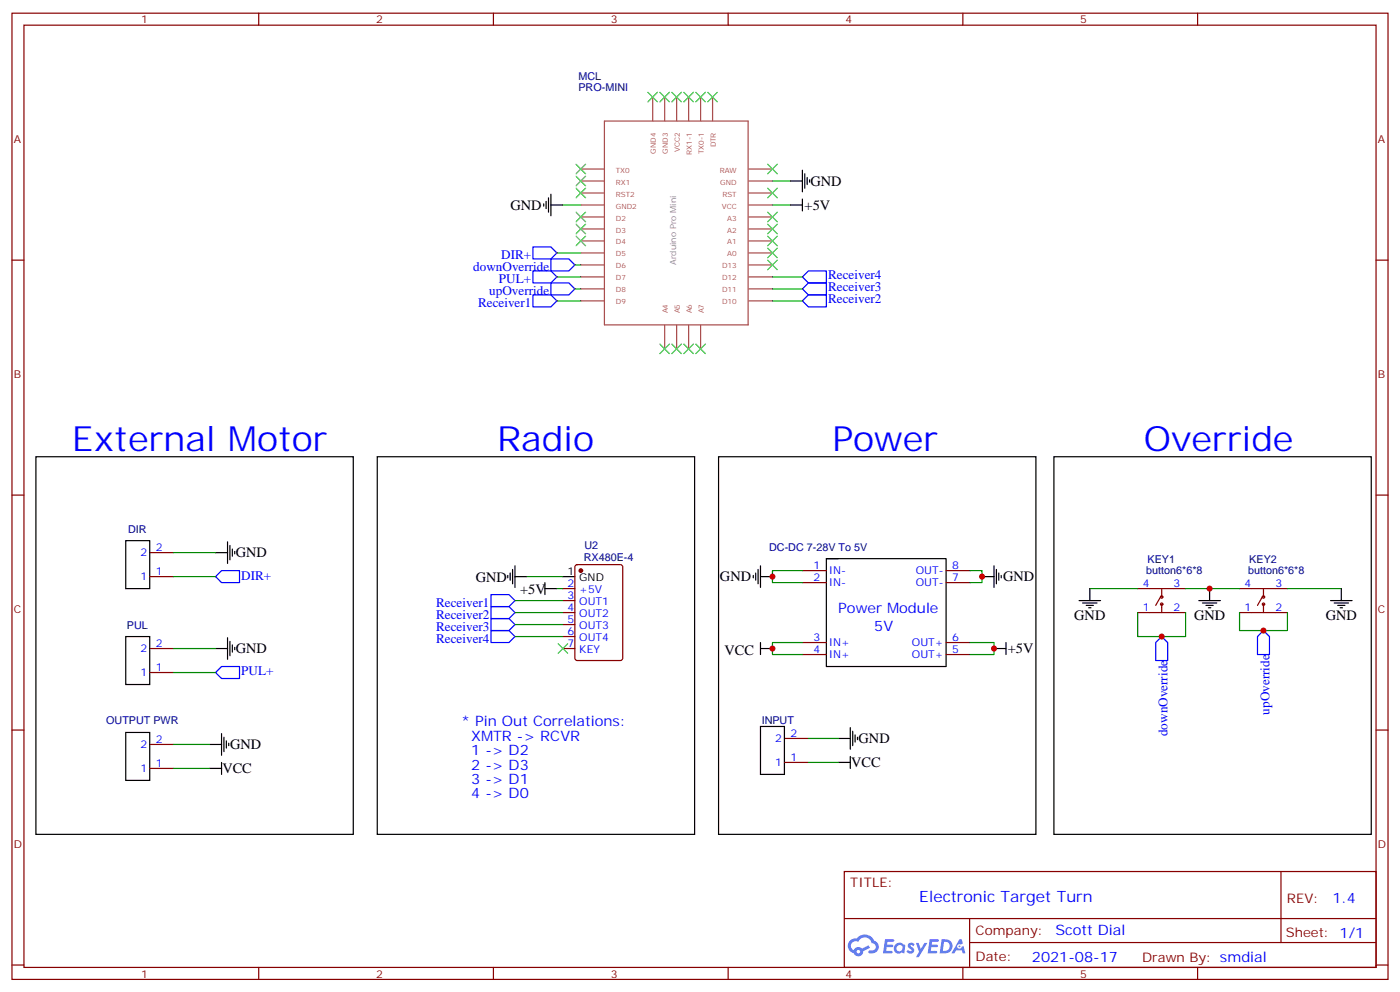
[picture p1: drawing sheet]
<svg xmlns="http://www.w3.org/2000/svg" width="412mm" height="292mm" viewBox="0 0 412 292" stroke-linecap="round" stroke-linejoin="round" font-family="sans-serif">
<g fill="none" stroke="#870000" stroke-width=".35">
<path d="M3.5 3.9h405.4v284.3h-405.4zM7.1 7.4h398.2v277.3h-398.2zM76.2 3.9v3.5M145.3 3.9v3.5M214.5 3.9v3.5M283.6 3.9v3.5M352.8 3.9v3.5M3.5 76.6h3.6M405.3 76.6h3.6M3.5 145.7h3.6M405.3 145.7h3.6M3.5 214.8h3.6"/>
<path d="M405.3 214.8h3.6M248.7 256.5h156.6v28.2h-156.6zM377.3 256.5v20.9M248.7 270.3h156.5M285.6 277.4h119.6M285.6 270.3v14.1M3.5 284h3.6M76.2 284.7v3.5M145.3 284.7v3.5M214.5 284.7v3.5M283.6 284.7v3.5M352.8 284.7v3.5"/>
<path d="M405.3 284h3.6"/>
</g>
<g fill="#5487ff">
<path d="M267.7 277.6a1.22 1.22 0 0 1 1.7 .3l-.4 .6a.47 .47 0 0 0-.3-.4 .47 .47 0 0 0-.5 .2l.1 .2a1.14 1.14 0 0 1 .8 1.8 1.14 1.14 0 0 1-1.9-.1l-.2-.1 .5-.6 .7 .4a.29 .29 0 0 0 .3-.2 .29 .29 0 0 0-.2-.3 1.04 1.04 0 0 1-.6-1.8z"/>
<path d="M260.7 276.4h2.4l.3 .2-.2 .5h-1.8l-.1 .9h1.5l.3 .4-.3 .3h-1.6l-.2 1.1 1.7 .1 .2 .3-.2 .3-2.6 .1z"/>
<path d="M273.8 276.4h2.4l.3 .2-.1 .5h-1.8l-.2 .9h1.6l.3 .4-.4 .3h-1.6l-.1 1.1 1.7 .1 .2 .3-.2 .3h-2.6z"/>
<path d="M282.6 276.4h.7l.3 1.3-.6 .3a.69 .69 0 0 0-1 .2 .69 .69 0 0 0 .4 1 .69 .69 0 0 0 .9-.6l.5-.3 .6 2.2h-.8l-.2-.8h-1.8l-.5 .8h-.8z"/>
<path d="M269.8 277.5h.8l.6 1.8 1.1-1.8h.9l-2.6 4.2h-.8l.9-1.6z"/>
<path d="M277.4 276.4l-.6 4.2h1.3a2.11 2.11 0 0 0 2.5-2.2 2.11 2.11 0 0 0-2.5-2zM278.1 277.1a1.39 1.39 0 0 1 1.7 1.5 1.39 1.39 0 0 1-1.8 1.2h-.3z"/>
<path d="M263.7 278a1.54 1.54 0 0 0-.1 2.2 1.54 1.54 0 0 0 2.2 .1l.6 .3 .3-2.3-.2-.3h-.4a1.49 1.49 0 0 0-2.4 0zM264 279a.94 .94 0 0 1 1.8 0 .94 .94 0 0 1-1.8 0z"/>
<path d="M250.4 276.8a2.18 2.18 0 0 0 1.1 3.7 1.44 1.44 0 0 0 1.6 .9 1.44 1.44 0 0 0 1.2-1.5l2-1-.5-.7-1.9 1a1.47 1.47 0 0 0-2.4 .4 1.39 1.39 0 0 1-.7-1.9 1.39 1.39 0 0 1 2-.5 2.12 2.12 0 0 1 2.2-1.3 2.12 2.12 0 0 1 1.9 1.7 1.14 1.14 0 0 1 1.1 1.4 1.14 1.14 0 0 1-1.7 .7 .43 .43 0 0 0-.5 .4 .43 .43 0 0 0 .4 .5 1.98 1.98 0 0 0 2.5-1.3 1.98 1.98 0 0 0-1.2-2.5 3.1 3.1 0 0 0-5.3-.7l-.9 .1zM252.3 280.1a.55 .55 0 0 1 1.1 0 .55 .55 0 0 1-1.1 0z"/>
<circle cx="282.6" cy="278.5" r=".26"/>
</g>
<g fill="none" stroke="#000" stroke-width=".35">
<path d="M160.2 60v.7M160.9 59.3v2.1M161.6 58.2v4.2M162.3 57.2v6.3M232.8 53.3h3.6M236.4 50.1v6.3M236.4 58.6v3.5M237.1 51.2v4.2M237.8 52.2v2.1M238.5 52.9v.7M162.3 60.3h3.5M232.8 60.3h3.6"/>
<path d="M10.6 134.4h93.5v111.1h-93.5zM111.1 134.4h93.5v111.1h-93.5zM211.7 134.4h93.5v111.1h-93.5zM310.4 134.4h93.5v111.1h-93.5zM37 159.1h7.1v14.1h-7.1zM67 159.5v6.3M63.5 162.6h3.5M67.7 160.5v4.2M68.4 161.6v2.1M69.1 162.3v.7M149.6 169.3v.7M150.3 168.6v2.1"/>
<path d="M151 167.6v4.2M151.7 169.7h3.5M151.7 166.5v6.4M160.5 173.2h3.5M160.5 171.4v3.6M165.8 169.7h3.5M221.9 169.3v.7M222.6 168.6v2.1M223.3 167.6v4.2M224 169.7h3.5M224 166.5v6.4M243.4 164.4h35.3v31.7h-35.3v-31.7h3.5"/>
<path d="M289.3 169.7h3.5M292.8 166.5v6.4M293.5 167.6v4.2M294.2 168.6v2.1M294.9 169.3v.7M317.9 176.7h6.3M318.9 177.4h4.2M320 178.2h2.1M320.7 178.9h.7M321 173.2v3.5M353.1 176.7h6.4M354.2 177.4h4.2"/>
<path d="M355.2 178.2h2.2M356 178.9h.7M356.3 173.2v3.5M391.9 176.7h6.4M393 177.4h4.2M394.1 178.2h2.1M394.8 178.9h.7M395.1 173.2v3.5M37 187.3h7.1v14.1h-7.1zM63.5 190.9h3.5M67 187.7v6.3M67.7 188.7v4.3"/>
<path d="M68.4 189.8v2.1M69.1 190.5v.7M224 190.9h3.5M224 189.1v3.5M292.8 190.9h3.5M296.3 189.1v3.5M37 215.5h7.1v14.2h-7.1zM61.7 219.1h3.6M65.3 215.9v6.3M66 217v4.2M66.7 218v2.1M67.4 218.7v.7"/>
<path d="M224 213.8h7.1v14.1h-7.1zM246.9 217.3h3.6M250.5 214.1v6.4M251.2 215.2v4.2M251.9 216.3v2.1M252.6 217v.7M61.7 226.1h3.6M65.3 224.4v3.5M246.9 224.4h3.6M250.5 222.6v3.5"/>
</g>
<g fill="none" stroke="#870000" stroke-width=".35">
<path d="M44.1 162.6h7.1M44.1 169.7h7.1M165.8 176.7h3.5M165.8 173.2h3.5M169.6 166.4l.4-.2h12.7l.7 .4v27.1l-.4 .6-13 .1-.6-.5-.1-27zM236.4 167.9h7M236.4 171.4h7M278.7 167.9h7.1M278.7 171.4h7.1M335.1 173.2h14.1M341.8 175.7l-1.4 2.5M342.2 173.2v2.5"/>
<path d="M342.2 177.8v2.5M365.1 173.2h14.1M371.8 175.7l-1.4 2.5M372.2 173.2v2.5M372.2 177.8v2.5M44.1 190.9h7.1M44.1 197.9h7.1M165.8 190.9h3.5M165.8 187.3h3.5M165.8 183.8h3.5M165.8 180.3h3.5M236.4 189.1h7"/>
<path d="M236.4 192.6h7M278.7 189.1h7.1M278.7 192.6h7.1M335.1 180.3h14.1M365.1 180.3h14.1M44.1 219.1h7.1M231.1 217.3h7M44.1 226.1h7.1M231.1 224.4h7"/>
<circle cx="342.2" cy="177.8" r=".35"/>
<circle cx="342.2" cy="175.7" r=".35"/>
<circle cx="372.2" cy="177.8" r=".35"/>
<circle cx="372.2" cy="175.7" r=".35"/>
</g>
<g fill="none" stroke="#008700" stroke-width=".35">
<path d="M227.5 53.3h5.3M164 74.4h7.1M165.8 60.3h5.3M169.3 78h1.8M227.5 60.3h5.3M164 81.5h7.1M164 88.5h7.1M169.3 85h1.8M227.5 81.5h8.9M227.5 88.5h8.9M227.5 85h8.9M51.2 169.7h12.3"/>
<path d="M51.2 162.6h12.3M151.7 176.7h14.1M155.2 169.7h10.6M164 173.2h1.8M236.4 167.9h-8.9v3.5h8.9M285.8 167.9h3.5v3.5h-3.5M321 173.2h14.1M349.2 173.2h15.9M379.2 173.2h15.9M51.2 190.9h12.3M51.2 197.9h12.3M151.7 180.3h14.1"/>
<path d="M151.7 183.8h14.1M151.7 187.3h14.1M236.4 189.1h-8.9v3.5h8.9M285.8 189.1h7v3.5h-7M335.1 180.3v7h14.1v-7M365.1 180.3v5.3h14.1v-5.3M51.2 219.1h10.5M238.1 217.3h8.8M51.2 226.1h10.5M238.1 224.4h8.8"/>
</g>
<circle cx="171.1" cy="167.9" r=".53" fill="#870000" stroke="#870000" stroke-width=".35"/>
<g fill="none" stroke="#00f" stroke-width=".35">
<path d="M157 79.7h5.3l1.7 1.8-1.7 1.8h-5.3zM157 72.7h5.3l1.7 1.7-1.7 1.8h-5.3zM162.3 76.2h5.3l1.7 1.8-1.7 1.7h-5.3zM157 86.8h5.3l1.7 1.7-1.7 1.8h-5.3zM162.3 83.3h5.3l1.7 1.7-1.7 1.8h-5.3zM236.4 88.5l1.7-1.7h5.3v3.5h-5.3zM236.4 85l1.7-1.7h5.3v3.5h-5.3zM236.4 81.5l1.7-1.8h5.3v3.6h-5.3zM63.5 169.7l1.8-1.8h5.3v3.5h-5.3zM144.6 178.5h5.3l1.8 1.8-1.8 1.7h-5.3zM144.6 175h5.3l1.8 1.7-1.8 1.8h-5.3zM63.5 197.9l1.8-1.8h5.3v3.6h-5.3z"/>
<path d="M144.6 182h5.3l1.8 1.8-1.8 1.8h-5.3zM144.6 185.6h5.3l1.8 1.7-1.8 1.8h-5.3zM342.2 187.3l1.8 1.8v5.3h-3.6v-5.3zM372.2 185.6l1.7 1.7v5.3h-3.5v-5.3z"/>
</g>
<g fill="none" stroke="#3c3" stroke-width=".35">
<path d="M190.9 27.2l2.8 2.8M193.7 27.2l-2.8 2.8M194.4 27.2l2.8 2.8M197.2 27.2l-2.8 2.8M197.9 27.2l2.8 2.8M200.7 27.2l-2.8 2.8M201.4 27.2l2.9 2.8M204.3 27.2l-2.9 2.8M205 27.2l2.8 2.8M207.8 27.2l-2.8 2.8M208.5 27.2l2.8 2.8M211.3 27.2l-2.8 2.8"/>
<path d="M169.7 48.3l2.8 2.9M169.7 51.9l2.8 2.8M169.7 55.4l2.8 2.8M172.5 51.9l-2.8 2.8M172.5 48.3l-2.8 2.9M172.5 55.4l-2.8 2.8M226.1 55.4l2.9 2.8M226.1 48.3l2.9 2.9M229 48.3l-2.9 2.9M229 55.4l-2.9 2.8M169.7 62.4l2.8 2.9M169.7 66l2.8 2.8"/>
<path d="M169.7 69.5l2.8 2.8M172.5 66l-2.8 2.8M172.5 62.4l-2.8 2.9M172.5 69.5l-2.8 2.8M226.1 62.4l2.9 2.9M226.1 66l2.9 2.8M226.1 69.5l2.9 2.8M226.1 73l2.9 2.8M226.1 76.6l2.9 2.8M229 62.4l-2.9 2.9M229 66l-2.9 2.8M229 69.5l-2.9 2.8"/>
<path d="M229 73l-2.9 2.8M229 76.6l-2.9 2.8M194.4 101.2l2.8 2.9M197.2 101.2l-2.8 2.9M197.9 101.2l2.8 2.9M200.7 101.2l-2.8 2.9M201.4 101.2l2.9 2.9M204.3 101.2l-2.9 2.9M205 101.2l2.8 2.9M207.8 101.2l-2.8 2.9M164.4 189.4l2.8 2.9M167.2 189.4l-2.8 2.9"/>
</g>
<g fill="none" stroke="#a64a4a" stroke-width=".35">
<path d="M178 35.6h42.4v60h-42.4zM192.3 28.6v6.9M195.8 28.6v6.9M199.3 28.6v6.9M202.8 28.6v6.9M206.4 28.6v6.9M209.9 28.6v6.9M171.1 49.7h6.9M171.1 53.3h6.9M171.1 56.8h6.9M220.6 49.7h6.9M220.6 53.3h6.9"/>
<path d="M220.6 56.8h6.9M171.1 60.3h6.9M171.1 63.9h6.9M171.1 67.4h6.9M171.1 70.9h6.9M171.1 74.4h6.9M171.1 78h6.9M220.6 60.3h6.9M220.6 63.9h6.9M220.6 67.4h6.9M220.6 70.9h6.9M220.6 74.4h6.9"/>
<path d="M220.6 78h6.9M171.1 81.5h6.9M171.1 85h6.9M171.1 88.5h6.9M195.8 95.7v7M199.3 95.7v7M202.8 95.7v7M206.4 95.7v7M220.6 81.5h6.9M220.6 85h6.9M220.6 88.5h6.9"/>
</g>
<g fill="#c00">
<circle cx="292.8" cy="190.9" r=".88"/>
<circle cx="289.3" cy="169.7" r=".88"/>
<circle cx="227.5" cy="190.9" r=".88"/>
<circle cx="227.5" cy="169.7" r=".88"/>
<circle cx="356.3" cy="173.2" r=".88"/>
<circle cx="372.2" cy="185.6" r=".88"/>
<circle cx="342.2" cy="187.3" r=".88"/>
</g>
<g font-size="10.2" fill="#00f">
<text x="21.2" y="132.6">External Motor</text>
<text x="146.4" y="132.6">Radio</text>
<text x="245.2" y="132.6">Power</text>
<text x="336.9" y="132.6">Override</text>
</g>
<text font-size="4.6" fill="#00f" x="270.8" y="265.5">Electronic Target Turn</text>
<g font-size="4.2">
<text x="238.7" y="54.7">GND</text>
<text x="150.3" y="61.7">GND</text>
<text x="237" y="61.7">+5V</text>
<text x="69.5" y="164">GND</text>
<text x="140.2" y="171.1">GND</text>
<text x="212.1" y="171.1">GND</text>
<text x="295.5" y="171.1">GND</text>
<text x="153.2" y="174.7">+5V</text>
<text x="316.4" y="182.4">GND</text>
<text x="351.7" y="182.4">GND</text>
<text x="390.5" y="182.4">GND</text>
<text x="69.5" y="192.2">GND</text>
<text x="213.4" y="192.6">VCC</text>
<text x="296.9" y="192.3">+5V</text>
<text x="67.8" y="220.5">GND</text>
<text x="252.9" y="218.7">GND</text>
<text x="65.5" y="227.6">VCC</text>
<text x="250.7" y="225.8">VCC</text>
</g>
<g font-size="4.2" fill="#00f">
<text x="246.9" y="180.3">Power Module</text>
<text x="257.5" y="185.6">5V</text>
<text x="135.8" y="213.8">* Pin Out Correlations:</text>
<text x="138.8" y="218">XMTR -&gt; RCVR</text>
<text x="138.8" y="222.2">1 -&gt; D2</text>
<text x="138.8" y="226.5">2 -&gt; D3</text>
<text x="138.8" y="230.7">3 -&gt; D1</text>
<text x="138.8" y="234.9">4 -&gt; D0</text>
<text x="392.5" y="265.7">1.4</text>
<text x="310.9" y="275.3">Scott Dial</text>
<text x="304" y="283.1">2021-08-17</text>
</g>
<g font-size="3.9" fill="#00f">
<text x="147.6" y="76.2">DIR+</text>
<text x="139.4" y="79.7">downOverride</text>
<text x="147" y="83.3">PUL+</text>
<text x="243.9" y="82.3">Receiver4</text>
<text x="144.1" y="86.8">upOverride</text>
<text x="243.9" y="89.3">Receiver2</text>
<text x="243.9" y="85.8">Receiver3</text>
<text x="140.8" y="90.3">Receiver1</text>
<text x="71.1" y="170.6">DIR+</text>
<text x="128.5" y="178.5">Receiver1</text>
<text x="128.5" y="182">Receiver2</text>
<text x="128.5" y="185.6">Receiver3</text>
<text x="128.5" y="189.1">Receiver4</text>
<text x="71.1" y="198.7">PUL+</text>
<text x="373.9" y="210.3" transform="rotate(-90 373.9 210.3)">upOverride</text>
<text x="344" y="216.6" transform="rotate(-90 344 216.6)">downOverride</text>
</g>
<g font-size="3.9" fill="#800">
<text x="250.5" y="261.1">TITLE:</text>
<text x="379.1" y="265.7">REV:</text>
<text x="287.4" y="275.3">Company:</text>
<text x="378.7" y="275.9">Sheet: 1/1</text>
<text x="287.4" y="282.9">Date:</text>
<text x="336.4" y="283">Drawn By: smdial</text>
</g>
<g font-size="3.2" fill="#800">
<text x="41.6" y="6.9">1</text>
<text x="110.8" y="6.9">2</text>
<text x="179.9" y="6.9">3</text>
<text x="249.1" y="6.9">4</text>
<text x="318.2" y="6.9">5</text>
<text x="4.1" y="42">A</text>
<text x="405.9" y="42">A</text>
<text x="4.1" y="111.1">B</text>
<text x="405.9" y="111.1">B</text>
<text x="4.1" y="180.3">C</text>
<text x="405.9" y="180.3">C</text>
<text x="4.1" y="249.4">D</text>
<text x="405.9" y="249.4">D</text>
<text x="41.6" y="287.7">1</text>
<text x="110.8" y="287.7">2</text>
<text x="179.9" y="287.7">3</text>
<text x="249.1" y="287.7">4</text>
<text x="318.2" y="287.7">5</text>
</g>
<g font-size="3.2" fill="#000080">
<text x="170.4" y="23.6">MCL</text>
<text x="170.4" y="26.8">PRO-MINI</text>
<text x="37.7" y="156.7">DIR</text>
<text x="172.2" y="161.7">U2</text>
<text x="172" y="164.9">RX480E-4</text>
<text x="226.6" y="162">DC-DC 7-28V To 5V</text>
<text x="338" y="165.8">KEY1</text>
<text x="368" y="165.8">KEY2</text>
<text x="337.7" y="169">button6*6*8</text>
<text x="367.7" y="169">button6*6*8</text>
<text x="37.4" y="185">PUL</text>
<text x="31.3" y="213.2">OUTPUT PWR</text>
<text x="224.4" y="213.2">INPUT</text>
</g>
<g font-size="3.2" fill="#00f">
<text x="41.4" y="163.7">2</text>
<text x="45.9" y="162.3">2</text>
<text x="239.6" y="167.6">1</text>
<text x="280.5" y="167.6">8</text>
<text x="41.4" y="170.7">1</text>
<text x="45.9" y="169.3">1</text>
<text x="167.1" y="172.9">2</text>
<text x="239.6" y="171.1">2</text>
<text x="244.1" y="169">IN-</text>
<text x="244.1" y="172.5">IN-</text>
<text x="269.8" y="169">OUT-</text>
<text x="269.8" y="172.5">OUT-</text>
<text x="280.5" y="171.1">7</text>
<text x="336.6" y="172.9">4</text>
<text x="345.7" y="172.9">3</text>
<text x="366.6" y="172.9">4</text>
<text x="375.7" y="172.9">3</text>
<text x="167.1" y="179.9">4</text>
<text x="167.1" y="176.4">3</text>
<text x="170.6" y="178.2">OUT1</text>
<text x="170.6" y="174.6">+5V</text>
<text x="336.6" y="179.9">1</text>
<text x="345.7" y="179.9">2</text>
<text x="366.6" y="179.9">1</text>
<text x="375.7" y="179.9">2</text>
<text x="167.1" y="183.4">5</text>
<text x="170.6" y="185.2">OUT3</text>
<text x="170.6" y="181.7">OUT2</text>
<text x="41.4" y="191.9">2</text>
<text x="45.9" y="190.5">2</text>
<text x="167.1" y="190.5">7</text>
<text x="167.1" y="187">6</text>
<text x="170.6" y="188.7">OUT4</text>
<text x="239.6" y="188.7">3</text>
<text x="244.1" y="190.1">IN+</text>
<text x="268.6" y="190.1">OUT+</text>
<text x="280.5" y="188.7">6</text>
<text x="45.9" y="197.6">1</text>
<text x="170.6" y="192.3">KEY</text>
<text x="239.6" y="192.3">4</text>
<text x="244.1" y="193.7">IN+</text>
<text x="268.6" y="193.7">OUT+</text>
<text x="280.5" y="192.3">5</text>
<text x="41.4" y="199">1</text>
<text x="41.4" y="220.1">2</text>
<text x="45.9" y="218.7">2</text>
<text x="228.3" y="218.4">2</text>
<text x="232.8" y="217">2</text>
<text x="41.4" y="227.2">1</text>
<text x="45.9" y="225.8">1</text>
<text x="228.3" y="225.4">1</text>
<text x="232.8" y="224">1</text>
</g>
<g font-size="3.2">
<text x="167.1" y="169.3">1</text>
<text x="170.6" y="171.1">GND</text>
</g>
<text font-size="2.5" fill="#838383" x="199.2" y="78" transform="rotate(-90 199.2 78)">Arduino Pro Mini</text>
<g font-size="2.1" fill="#a54b4b">
<text x="193.2" y="45.2" transform="rotate(-90 193.2 45.2)">GND4</text>
<text x="196.7" y="45.2" transform="rotate(-90 196.7 45.2)">GND3</text>
<text x="200.3" y="44.7" transform="rotate(-90 200.3 44.7)">VCC2</text>
<text x="203.8" y="45.6" transform="rotate(-90 203.8 45.6)">RX1-1</text>
<text x="207.3" y="45.4" transform="rotate(-90 207.3 45.4)">TX0-1</text>
<text x="210.8" y="43.4" transform="rotate(-90 210.8 43.4)">DTR</text>
<text x="181.4" y="50.8">TX0</text>
<text x="212" y="50.8">RAW</text>
<text x="181.4" y="54.3">RX1</text>
<text x="181.4" y="57.8">RST2</text>
<text x="212.2" y="54.3">GND</text>
<text x="212.8" y="57.8">RST</text>
<text x="181.4" y="61.4">GND2</text>
<text x="181.4" y="64.9">D2</text>
<text x="212.6" y="61.4">VCC</text>
<text x="214.2" y="64.9">A3</text>
<text x="181.4" y="68.4">D3</text>
<text x="181.4" y="71.9">D4</text>
<text x="214.2" y="68.4">A2</text>
<text x="214.2" y="71.9">A1</text>
<text x="181.4" y="75.5">D5</text>
<text x="214.2" y="75.5">A0</text>
<text x="181.4" y="79">D6</text>
<text x="181.4" y="82.5">D7</text>
<text x="212.7" y="79">D13</text>
<text x="212.7" y="82.5">D12</text>
<text x="181.4" y="86.1">D8</text>
<text x="181.4" y="89.6">D9</text>
<text x="212.7" y="86.1">D11</text>
<text x="212.7" y="89.6">D10</text>
<text x="196.7" y="92.2" transform="rotate(-90 196.7 92.2)">A4</text>
<text x="200.3" y="92.2" transform="rotate(-90 200.3 92.2)">A5</text>
<text x="203.8" y="92.2" transform="rotate(-90 203.8 92.2)">A6</text>
<text x="207.3" y="92.2" transform="rotate(-90 207.3 92.2)">A7</text>
</g>
</svg>
